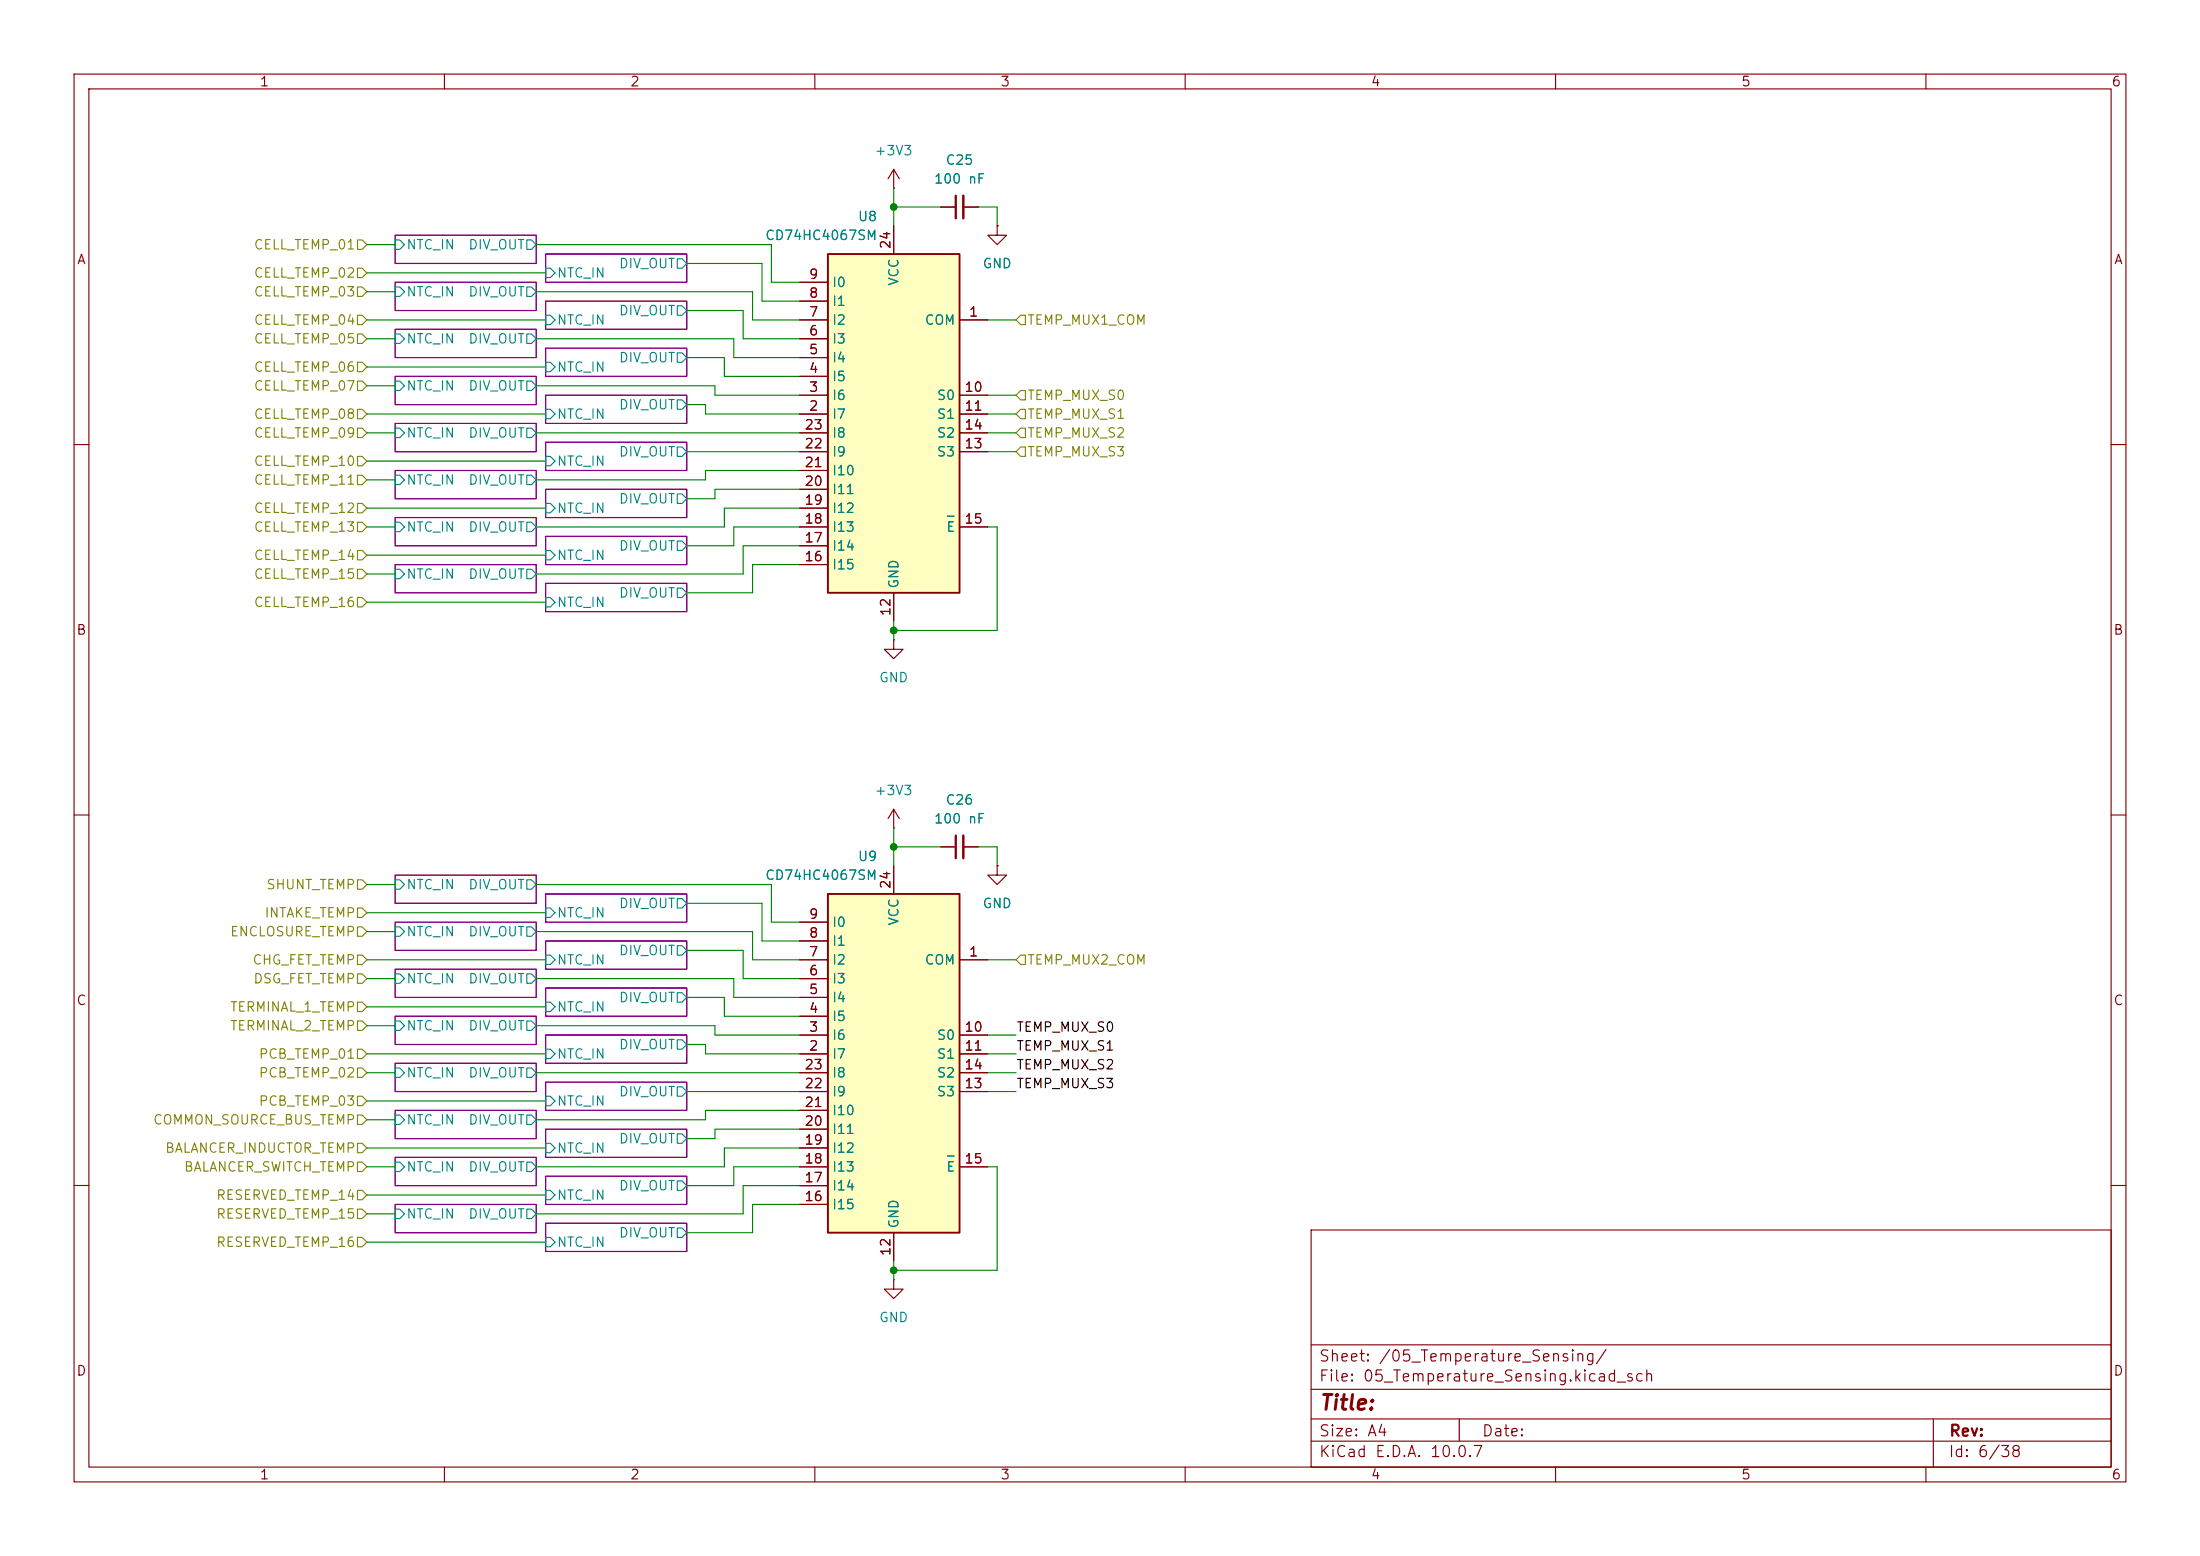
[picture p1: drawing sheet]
<svg xmlns="http://www.w3.org/2000/svg" width="297mm" height="210mm" viewBox="0 0 297 210" stroke-linecap="round" stroke-linejoin="round" font-family="sans-serif">
<g fill="none" stroke="#840000" stroke-width=".15">
<path d="M10 10h277v190h-277zM12 12h273v186h-273zM60 10v2M110 10v2M160 10v2M210 10v2M260 10v2M10 60h2M285 60h2M10 110h2M285 110h2M10 160h2"/>
<path d="M177 166h108v32h-108zM285 160h2M60 198v2M110 198v2M160 198v2M177 194.5h108M177 191.5h108M177 187.5h108M177 181.5h108M197 191.5v3M210 198v2M260 198v2"/>
<path d="M261 191.5v6.5"/>
</g>
<g fill="none" stroke="#840084" stroke-width=".15">
<path d="M53.3 31.8h19.1v3.8h-19.1zM53.3 38.1h19.1v3.8h-19.1zM73.7 34.3h19v3.8h-19zM53.3 44.5h19.1v3.8h-19.1zM53.3 50.8h19.1v3.8h-19.1zM53.3 57.2h19.1v3.8h-19.1zM73.7 53.3h19v3.9h-19zM73.7 47h19v3.8h-19zM73.7 40.6h19v3.9h-19zM73.7 59.7h19v3.8h-19zM53.3 76.2h19.1v3.8h-19.1zM53.3 63.5h19.1v3.8h-19.1z"/>
<path d="M53.3 69.9h19.1v3.8h-19.1zM73.7 78.7h19v3.9h-19zM73.7 66h19v3.9h-19zM73.7 72.4h19v3.8h-19zM53.3 118.1h19.1v3.8h-19.1zM53.3 137.2h19.1v3.8h-19.1zM53.3 130.8h19.1v3.8h-19.1zM53.3 124.5h19.1v3.8h-19.1zM73.7 139.7h19v3.8h-19zM73.7 133.4h19v3.8h-19zM73.7 120.7h19v3.8h-19zM73.7 127h19v3.8h-19z"/>
<path d="M53.3 156.2h19.1v3.8h-19.1zM53.3 149.9h19.1v3.8h-19.1zM53.3 143.5h19.1v3.8h-19.1zM73.7 158.8h19v3.8h-19zM73.7 152.4h19v3.8h-19zM73.7 146.1h19v3.8h-19zM53.3 162.6h19.1v3.8h-19.1zM73.7 165.1h19v3.8h-19z"/>
</g>
<g fill="none" stroke="#008484" stroke-width=".15">
<path d="M53.3 32.4h.7l.6 .6-.6 .7h-.7zM53.3 38.7h.7l.6 .7-.6 .6h-.7zM71.1 32.4h.7l.6 .6-.6 .7h-.7zM71.1 38.7h.7l.6 .7-.6 .6h-.7zM73.7 36.2h.6l.6 .6-.6 .7h-.6zM91.4 34.9h.7l.6 .7-.6 .6h-.7zM53.3 45.1h.7l.6 .6-.6 .7h-.7zM53.3 51.4h.7l.6 .7-.6 .6h-.7zM53.3 57.8h.7l.6 .6-.6 .7h-.7zM71.1 45.1h.7l.6 .6-.6 .7h-.7zM71.1 51.4h.7l.6 .7-.6 .6h-.7zM71.1 57.8h.7l.6 .6-.6 .7h-.7z"/>
<path d="M73.7 55.2h.6l.6 .7-.6 .6h-.6zM73.7 48.9h.6l.6 .6-.6 .7h-.6zM73.7 42.5h.6l.6 .7-.6 .6h-.6zM91.4 54h.7l.6 .6-.6 .6h-.7zM91.4 47.6h.7l.6 .7-.6 .6h-.7zM91.4 41.3h.7l.6 .6-.6 .6h-.7zM53.3 76.8h.7l.6 .7-.6 .6h-.7zM53.3 64.1h.7l.6 .7-.6 .6h-.7zM53.3 70.5h.7l.6 .6-.6 .7h-.7zM71.1 76.8h.7l.6 .7-.6 .6h-.7zM71.1 64.1h.7l.6 .7-.6 .6h-.7zM71.1 70.5h.7l.6 .6-.6 .7h-.7z"/>
<path d="M73.7 61.6h.6l.6 .6-.6 .7h-.6zM73.7 67.9h.6l.6 .7-.6 .6h-.6zM73.7 74.3h.6l.6 .6-.6 .7h-.6zM91.4 79.4h.7l.6 .6-.6 .6h-.7zM91.4 60.3h.7l.6 .7-.6 .6h-.7zM91.4 66.7h.7l.6 .6-.6 .6h-.7zM91.4 73h.7l.6 .7-.6 .6h-.7zM73.7 80.6h.6l.6 .7-.6 .6h-.6zM53.3 118.7h.7l.6 .7-.6 .6h-.7zM71.1 118.7h.7l.6 .7-.6 .6h-.7zM53.3 137.8h.7l.6 .6-.6 .7h-.7zM53.3 131.4h.7l.6 .7-.6 .6h-.7z"/>
<path d="M53.3 125.1h.7l.6 .6-.6 .7h-.7zM71.1 137.8h.7l.6 .6-.6 .7h-.7zM71.1 131.4h.7l.6 .7-.6 .6h-.7zM71.1 125.1h.7l.6 .6-.6 .7h-.7zM73.7 135.3h.6l.6 .6-.6 .6h-.6zM73.7 122.6h.6l.6 .6-.6 .6h-.6zM73.7 128.9h.6l.6 .6-.6 .7h-.6zM91.4 134h.7l.6 .6-.6 .7h-.7zM91.4 121.3h.7l.6 .6-.6 .7h-.7zM91.4 127.6h.7l.6 .7-.6 .6h-.7zM53.3 156.8h.7l.6 .7-.6 .6h-.7zM53.3 150.5h.7l.6 .6-.6 .7h-.7z"/>
<path d="M53.3 144.1h.7l.6 .7-.6 .6h-.7zM71.1 156.8h.7l.6 .7-.6 .6h-.7zM71.1 150.5h.7l.6 .6-.6 .7h-.7zM71.1 144.1h.7l.6 .7-.6 .6h-.7zM73.7 141.6h.6l.6 .6-.6 .7h-.6zM73.7 154.3h.6l.6 .6-.6 .7h-.6zM73.7 148h.6l.6 .6-.6 .6h-.6zM91.4 140.3h.7l.6 .7-.6 .6h-.7zM91.4 159.4h.7l.6 .6-.6 .7h-.7zM91.4 153h.7l.6 .7-.6 .6h-.7zM91.4 146.7h.7l.6 .6-.6 .7h-.7zM53.3 163.2h.7l.6 .6-.6 .7h-.7z"/>
<path d="M71.1 163.2h.7l.6 .6-.6 .7h-.7zM73.7 160.7h.6l.6 .6-.6 .6h-.6zM73.7 167h.6l.6 .6-.6 .7h-.6zM91.4 165.7h.7l.6 .7-.6 .6h-.7z"/>
</g>
<path d="M111.8 120.7h17.7v45.7h-17.7z" fill="#ffffc2"/>
<path d="M111.8 120.7h17.7v45.7h-17.7z" fill="none" stroke="#840000" stroke-width=".25"/>
<g fill="none" stroke="#840000" stroke-width=".15">
<path d="M120.6 25.4h.1M120.6 22.9v2.5M120.6 22.9l-.7 1.2M120.6 22.9l.8 1.2M127 27.9h2M130 27.9h2.1M134.6 30.5v1.3h1.3l-1.3 1.2-1.3-1.2h1.3M134.6 30.5h.1M120.6 86.4v1.2h1.3l-1.3 1.3-1.2-1.3h1.2M120.6 86.4h.1M120.6 111.8h.1M120.6 109.2v2.6"/>
<path d="M120.6 116.8v3.9M120.6 109.2l-.7 1.3M120.6 109.2l.8 1.3M127 114.3h2M130 114.3h2.1M134.6 116.8v1.3h1.3l-1.3 1.3-1.3-1.3h1.3M134.6 116.8h.1M107.9 129.5h3.9M107.9 139.7h3.9M107.9 137.2h3.9M107.9 134.6h3.9M107.9 132.1h3.9"/>
<path d="M107.9 127h3.9M107.9 124.5h3.9M129.5 129.5h3.8M129.5 139.7h3.8M107.9 142.2h3.9M107.9 147.3h3.9M107.9 144.8h3.9M107.9 157.5h3.9M107.9 154.9h3.9M107.9 152.4h3.9M107.9 149.9h3.9M129.5 142.2h3.8"/>
<path d="M129.5 147.3h3.8M129.5 144.8h3.8M129.5 157.5h3.8M107.9 162.6h3.9M107.9 160h3.9M120.6 172.7v1.3h1.3l-1.3 1.3-1.2-1.3h1.2M120.6 172.7h.1M120.6 166.4v3.8"/>
</g>
<path d="M127.9 156h.9" fill="none" stroke="#008484" stroke-width=".15"/>
<path d="M129 26.4v3.1M129 112.8v3" fill="none" stroke="#840000" stroke-width=".3"/>
<path d="M130 26.4v3.1M130 112.8v3" fill="none" stroke="#840000" stroke-width=".33"/>
<path d="M111.8 34.3h17.7v45.7h-17.7z" fill="#ffffc2"/>
<path d="M111.8 34.3h17.7v45.7h-17.7z" fill="none" stroke="#840000" stroke-width=".25"/>
<g fill="none" stroke="#840000" stroke-width=".15">
<path d="M107.9 38.1h3.9M120.6 30.5v3.8M127 27.9h2M130 27.9h2.1M134.6 30.5h.1M107.9 43.2h3.9M107.9 55.9h3.9M107.9 53.3h3.9M107.9 50.8h3.9M107.9 48.3h3.9M107.9 45.7h3.9M107.9 40.6h3.9"/>
<path d="M107.9 58.4h3.9M129.5 43.2h3.8M129.5 55.9h3.8M129.5 53.3h3.8M129.5 58.4h3.8M107.9 61h3.9M107.9 71.1h3.9M107.9 76.2h3.9M107.9 73.7h3.9M107.9 68.6h3.9M107.9 66h3.9M107.9 63.5h3.9"/>
<path d="M129.5 61h3.8M129.5 71.1h3.8M120.6 80v3.8M120.6 116.8v3.9M127 114.3h2M130 114.3h2.1M134.6 116.8h.1M107.9 129.5h3.9M107.9 139.7h3.9M107.9 137.2h3.9M107.9 134.6h3.9M107.9 132.1h3.9"/>
<path d="M107.9 127h3.9M107.9 124.5h3.9M129.5 129.5h3.8M129.5 139.7h3.8M107.9 142.2h3.9M107.9 147.3h3.9M107.9 144.8h3.9M107.9 157.5h3.9M107.9 154.9h3.9M107.9 152.4h3.9M107.9 149.9h3.9M129.5 142.2h3.8"/>
<path d="M129.5 147.3h3.8M129.5 144.8h3.8M129.5 157.5h3.8M107.9 162.6h3.9M107.9 160h3.9M120.6 166.4v3.8"/>
</g>
<path d="M127.9 69.7h.9M127.9 156h.9" fill="none" stroke="#008484" stroke-width=".15"/>
<g fill="none" stroke="#848400" stroke-width=".15">
<path d="M48.3 36.2h.6l.6 .6-.6 .7h-.6zM48.3 32.4h.6l.6 .6-.6 .7h-.6zM48.3 38.7h.6l.6 .7-.6 .6h-.6zM48.3 55.2h.6l.6 .7-.6 .6h-.6zM48.3 57.8h.6l.6 .6-.6 .7h-.6zM48.3 51.4h.6l.6 .7-.6 .6h-.6zM48.3 48.9h.6l.6 .6-.6 .7h-.6zM48.3 45.1h.6l.6 .6-.6 .7h-.6zM48.3 42.5h.6l.6 .7-.6 .6h-.6zM137.2 53.3l.6-.6h.6v1.3h-.6zM137.2 58.4l.6-.6h.6v1.3h-.6zM137.2 55.9l.6-.7h.6v1.3h-.6z"/>
<path d="M137.8 42.5h.6v1.3h-.6l-.6-.6zM48.3 76.8h.6l.6 .7-.6 .6h-.6zM48.3 74.3h.6l.6 .6-.6 .7h-.6zM48.3 67.9h.6l.6 .7-.6 .6h-.6zM48.3 70.5h.6l.6 .6-.6 .7h-.6zM48.3 64.1h.6l.6 .7-.6 .6h-.6zM48.3 61.6h.6l.6 .6-.6 .7h-.6zM137.2 61l.6-.7h.6v1.3h-.6zM48.3 80.6h.6l.6 .7-.6 .6h-.6zM48.3 118.7h.6l.6 .7-.6 .6h-.6zM48.3 122.6h.6l.6 .6-.6 .6h-.6zM48.3 125.1h.6l.6 .6-.6 .7h-.6z"/>
<path d="M48.3 128.9h.6l.6 .6-.6 .7h-.6zM48.3 131.4h.6l.6 .7-.6 .6h-.6zM48.3 137.8h.6l.6 .6-.6 .7h-.6zM48.3 135.3h.6l.6 .6-.6 .6h-.6zM137.2 129.5l.6-.6h.6v1.3h-.6zM48.3 154.3h.6l.6 .6-.6 .7h-.6zM48.3 150.5h.6l.6 .6-.6 .7h-.6zM48.3 156.8h.6l.6 .7-.6 .6h-.6zM48.3 148h.6l.6 .6-.6 .6h-.6zM48.3 141.6h.6l.6 .6-.6 .7h-.6zM48.3 144.1h.6l.6 .7-.6 .6h-.6zM48.3 167h.6l.6 .6-.6 .7h-.6z"/>
<path d="M48.3 163.2h.6l.6 .6-.6 .7h-.6zM48.3 160.7h.6l.6 .6-.6 .6h-.6z"/>
</g>
<g fill="none" stroke="#008400" stroke-width=".15">
<path d="M49.5 39.4h3.8M49.5 36.8h24.2M49.5 33h3.8M72.4 39.4h29.2v3.8h6.3M72.4 33h31.7v5.1h3.8M92.7 35.6h10.2v5h5M120.6 25.4v5.1M120.6 27.9h6.4M132.1 27.9h2.5v2.6M49.5 43.2h24.2M49.5 45.7h3.8M49.5 55.9h24.2"/>
<path d="M49.5 58.4h3.8M49.5 49.5h24.2M49.5 52.1h3.8M72.4 45.7h26.7v2.6h8.8M72.4 52.1h24.1v1.2h11.4M72.4 58.4h35.5M92.7 41.9h7.6v3.8h7.6M92.7 54.6h2.5v1.3h12.7M92.7 48.3h5.1v2.5h10.1M133.3 43.2h3.9M133.3 53.3h3.9M133.3 55.9h3.9"/>
<path d="M133.3 58.4h3.9M49.5 74.9h24.2M49.5 68.6h24.2M49.5 62.2h24.2M49.5 77.5h3.8M49.5 71.1h3.8M49.5 64.8h3.8M92.7 61h15.2M107.9 73.7h-7.6v3.8h-27.9M107.9 76.2h-6.3v3.8h-8.9M107.9 63.5h-12.7v1.3h-22.8M107.9 68.6h-10.1v2.5h-25.4"/>
<path d="M107.9 66h-11.4v1.3h-3.8M107.9 71.1h-8.8v2.6h-6.4M133.3 71.1h1.3v14h-14M133.3 61h3.9M49.5 81.3h24.2M120.6 83.8v2.6M49.5 119.4h3.8M72.4 119.4h31.7v5.1h3.8M120.6 111.8v5M120.6 114.3h6.4M132.1 114.3h2.5v2.5M49.5 125.7h3.8"/>
<path d="M49.5 132.1h3.8M49.5 138.4h3.8M49.5 129.5h24.2M49.5 135.9h24.2M49.5 123.2h24.2M72.4 125.7h29.2v3.8h6.3M72.4 132.1h26.7v2.5h8.8M72.4 138.4h24.1v1.3h11.4M92.7 128.3h7.6v3.8h7.6M92.7 134.6h5.1v2.6h10.1M92.7 121.9h10.2v5.1h5M133.3 129.5h3.9"/>
<path d="M133.3 139.7h3.9M49.5 154.9h24.2M49.5 157.5h3.8M49.5 142.2h24.2M49.5 151.1h3.8M49.5 144.8h3.8M49.5 148.6h24.2M72.4 144.8h35.5M92.7 141h2.5v1.2h12.7M92.7 147.3h15.2M107.9 154.9h-10.1v2.6h-25.4M107.9 157.5h-8.8v2.5h-6.4"/>
<path d="M107.9 149.9h-12.7v1.2h-22.8M107.9 152.4h-11.4v1.3h-3.8M133.3 157.5h1.3v14h-14M133.3 142.2h3.9M133.3 144.8h3.9M133.3 147.3h3.9M49.5 167.6h24.2M49.5 161.3h24.2M49.5 163.8h3.8M107.9 160h-7.6v3.8h-27.9M107.9 162.6h-6.3v3.8h-8.9M120.6 170.2v2.5"/>
</g>
<g fill="#008400" stroke="#008400" stroke-width=".14">
<circle cx="120.6" cy="114.3" r=".46"/>
<circle cx="120.6" cy="171.5" r=".46"/>
<circle cx="120.6" cy="27.9" r=".46"/>
<circle cx="120.6" cy="85.1" r=".46"/>
</g>
<text font-size="2" fill="#840000" x="178" y="190.8">Title:</text>
<g font-size="1.5" fill="#840000">
<text x="178" y="184.1">Sheet: /05_Temperature_Sensing/</text>
<text x="178" y="186.8">File: 05_Temperature_Sensing.kicad_sch</text>
<text x="178" y="197">KiCad E.D.A. 10.0.7</text>
<text x="178" y="194.2">Size: A4</text>
<text x="200" y="194.2">Date:</text>
<text x="263" y="197">Id: 6/38</text>
<text x="263" y="194.2">Rev:</text>
</g>
<g font-size="1.3" fill="#840000">
<text x="35" y="12">1</text>
<text x="85" y="12">2</text>
<text x="135" y="12">3</text>
<text x="185" y="12">4</text>
<text x="235" y="12">5</text>
<text x="285" y="12">6</text>
<text x="10.3" y="36">A</text>
<text x="120.5" y="33.7" transform="rotate(-90 120.5 33.7)">24</text>
<text x="285.3" y="36">A</text>
<text x="109.1" y="40.5">8</text>
<text x="109.1" y="38">9</text>
<text x="109.1" y="45.6">6</text>
<text x="109.1" y="43">7</text>
<text x="130.7" y="43">1</text>
<text x="109.1" y="53.2">3</text>
<text x="109.1" y="50.7">4</text>
<text x="109.1" y="48.1">5</text>
<text x="130.1" y="53.2">10</text>
<text x="108.5" y="58.3">23</text>
<text x="109.1" y="55.7">2</text>
<text x="130.1" y="55.7">11</text>
<text x="130.1" y="58.3">14</text>
<text x="108.5" y="65.9">20</text>
<text x="108.5" y="63.4">21</text>
<text x="108.5" y="60.8">22</text>
<text x="130.1" y="60.8">13</text>
<text x="108.5" y="71">18</text>
<text x="108.5" y="68.4">19</text>
<text x="130.1" y="71">15</text>
<text x="108.5" y="76.1">16</text>
<text x="108.5" y="73.5">17</text>
<text x="120.5" y="83.3" transform="rotate(-90 120.5 83.3)">12</text>
<text x="10.2" y="86">B</text>
<text x="285.2" y="86">B</text>
<text x="109.1" y="124.3">9</text>
<text x="120.5" y="120.1" transform="rotate(-90 120.5 120.1)">24</text>
<text x="109.1" y="131.9">6</text>
<text x="109.1" y="129.4">7</text>
<text x="109.1" y="126.9">8</text>
<text x="130.7" y="129.4">1</text>
<text x="10.2" y="136">C</text>
<text x="109.1" y="137">4</text>
<text x="109.1" y="134.5">5</text>
<text x="285.2" y="136">C</text>
<text x="109.1" y="142.1">2</text>
<text x="109.1" y="139.6">3</text>
<text x="130.1" y="139.6">10</text>
<text x="130.1" y="142.1">11</text>
<text x="108.5" y="149.7">21</text>
<text x="108.5" y="147.2">22</text>
<text x="108.5" y="144.6">23</text>
<text x="130.1" y="147.2">13</text>
<text x="130.1" y="144.6">14</text>
<text x="108.5" y="154.8">19</text>
<text x="108.5" y="152.3">20</text>
<text x="108.5" y="159.9">17</text>
<text x="108.5" y="157.3">18</text>
<text x="130.1" y="157.3">15</text>
<text x="108.5" y="162.4">16</text>
<text x="120.5" y="169.6" transform="rotate(-90 120.5 169.6)">12</text>
<text x="10.2" y="186">D</text>
<text x="285.2" y="186">D</text>
<text x="35" y="200">1</text>
<text x="85" y="200">2</text>
<text x="135" y="200">3</text>
<text x="185" y="200">4</text>
<text x="235" y="200">5</text>
<text x="285" y="200">6</text>
</g>
<g font-size="1.3" fill="#008484">
<text x="118" y="21.3">+3V3</text>
<text x="127.6" y="22.6">C25</text>
<text x="126" y="25.1">100 nF</text>
<text x="54.8" y="34">NTC_IN</text>
<text x="63.1" y="34">DIV_OUT</text>
<text x="103.2" y="32.7">CD74HC4067SM</text>
<text x="115.7" y="30.2">U8</text>
<text x="54.8" y="40.3">NTC_IN</text>
<text x="63.1" y="40.3">DIV_OUT</text>
<text x="75.1" y="37.8">NTC_IN</text>
<text x="83.5" y="36.5">DIV_OUT</text>
<text x="112.2" y="41.6">I1</text>
<text x="112.2" y="39.1">I0</text>
<text x="121.6" y="38.7" transform="rotate(-90 121.6 38.7)">VCC</text>
<text x="132.6" y="36.5">GND</text>
<text x="54.8" y="46.7">NTC_IN</text>
<text x="63.1" y="46.7">DIV_OUT</text>
<text x="75.1" y="44.1">NTC_IN</text>
<text x="83.5" y="42.9">DIV_OUT</text>
<text x="112.2" y="46.7">I3</text>
<text x="112.2" y="44.1">I2</text>
<text x="124.8" y="44.1">COM</text>
<text x="54.8" y="53">NTC_IN</text>
<text x="63.1" y="53">DIV_OUT</text>
<text x="75.1" y="50.5">NTC_IN</text>
<text x="83.5" y="49.2">DIV_OUT</text>
<text x="112.2" y="51.8">I5</text>
<text x="112.2" y="49.2">I4</text>
<text x="54.8" y="59.4">NTC_IN</text>
<text x="63.1" y="59.4">DIV_OUT</text>
<text x="75.1" y="56.8">NTC_IN</text>
<text x="83.5" y="55.6">DIV_OUT</text>
<text x="112.2" y="56.8">I7</text>
<text x="112.2" y="54.3">I6</text>
<text x="112.2" y="59.4">I8</text>
<text x="126.4" y="54.3">S0</text>
<text x="126.4" y="56.8">S1</text>
<text x="126.4" y="59.4">S2</text>
<text x="54.8" y="65.7">NTC_IN</text>
<text x="63.1" y="65.7">DIV_OUT</text>
<text x="75.1" y="63.2">NTC_IN</text>
<text x="83.5" y="61.9">DIV_OUT</text>
<text x="112.2" y="64.5">I10</text>
<text x="112.2" y="61.9">I9</text>
<text x="126.4" y="61.9">S3</text>
<text x="75.1" y="69.5">NTC_IN</text>
<text x="83.5" y="68.3">DIV_OUT</text>
<text x="112.2" y="69.5">I12</text>
<text x="112.2" y="67">I11</text>
<text x="54.8" y="72.1">NTC_IN</text>
<text x="63.1" y="72.1">DIV_OUT</text>
<text x="75.1" y="75.9">NTC_IN</text>
<text x="83.5" y="74.6">DIV_OUT</text>
<text x="112.2" y="77.2">I15</text>
<text x="112.2" y="74.6">I14</text>
<text x="112.2" y="72.1">I13</text>
<text x="127.7" y="72.1">E</text>
<text x="54.8" y="78.4">NTC_IN</text>
<text x="63.1" y="78.4">DIV_OUT</text>
<text x="75.1" y="82.2">NTC_IN</text>
<text x="83.5" y="81">DIV_OUT</text>
<text x="121.6" y="79.5" transform="rotate(-90 121.6 79.5)">GND</text>
<text x="118.6" y="92.4">GND</text>
<text x="118" y="107.6">+3V3</text>
<text x="126" y="111.5">100 nF</text>
<text x="127.6" y="108.9">C26</text>
<text x="103.2" y="119.1">CD74HC4067SM</text>
<text x="115.7" y="116.5">U9</text>
<text x="54.8" y="120.3">NTC_IN</text>
<text x="63.1" y="120.3">DIV_OUT</text>
<text x="75.1" y="124.2">NTC_IN</text>
<text x="83.5" y="122.9">DIV_OUT</text>
<text x="112.2" y="125.4">I0</text>
<text x="121.6" y="125" transform="rotate(-90 121.6 125)">VCC</text>
<text x="132.6" y="122.9">GND</text>
<text x="54.8" y="126.7">NTC_IN</text>
<text x="63.1" y="126.7">DIV_OUT</text>
<text x="75.1" y="130.5">NTC_IN</text>
<text x="83.5" y="129.2">DIV_OUT</text>
<text x="112.2" y="130.5">I2</text>
<text x="112.2" y="128">I1</text>
<text x="124.8" y="130.5">COM</text>
<text x="54.8" y="133">NTC_IN</text>
<text x="63.1" y="133">DIV_OUT</text>
<text x="75.1" y="136.9">NTC_IN</text>
<text x="83.5" y="135.6">DIV_OUT</text>
<text x="112.2" y="135.6">I4</text>
<text x="112.2" y="133">I3</text>
<text x="54.8" y="139.4">NTC_IN</text>
<text x="63.1" y="139.4">DIV_OUT</text>
<text x="75.1" y="143.2">NTC_IN</text>
<text x="83.5" y="141.9">DIV_OUT</text>
<text x="112.2" y="143.2">I7</text>
<text x="112.2" y="140.7">I6</text>
<text x="112.2" y="138.1">I5</text>
<text x="126.4" y="140.7">S0</text>
<text x="126.4" y="143.2">S1</text>
<text x="54.8" y="145.7">NTC_IN</text>
<text x="63.1" y="145.7">DIV_OUT</text>
<text x="75.1" y="149.6">NTC_IN</text>
<text x="83.5" y="148.3">DIV_OUT</text>
<text x="112.2" y="148.3">I9</text>
<text x="112.2" y="145.7">I8</text>
<text x="126.4" y="148.3">S3</text>
<text x="126.4" y="145.7">S2</text>
<text x="54.8" y="152.1">NTC_IN</text>
<text x="63.1" y="152.1">DIV_OUT</text>
<text x="75.1" y="155.9">NTC_IN</text>
<text x="83.5" y="154.6">DIV_OUT</text>
<text x="112.2" y="155.9">I12</text>
<text x="112.2" y="153.4">I11</text>
<text x="112.2" y="150.8">I10</text>
<text x="54.8" y="158.4">NTC_IN</text>
<text x="63.1" y="158.4">DIV_OUT</text>
<text x="83.5" y="161">DIV_OUT</text>
<text x="112.2" y="161">I14</text>
<text x="112.2" y="158.4">I13</text>
<text x="127.7" y="158.4">E</text>
<text x="54.8" y="164.8">NTC_IN</text>
<text x="63.1" y="164.8">DIV_OUT</text>
<text x="75.1" y="162.3">NTC_IN</text>
<text x="83.5" y="167.3">DIV_OUT</text>
<text x="112.2" y="163.5">I15</text>
<text x="121.6" y="165.9" transform="rotate(-90 121.6 165.9)">GND</text>
<text x="75.1" y="168.6">NTC_IN</text>
<text x="118.6" y="178.8">GND</text>
</g>
<g font-size="1.3" fill="#848400">
<text x="34.2" y="34">CELL_TEMP_01</text>
<text x="34.2" y="37.8">CELL_TEMP_02</text>
<text x="34.2" y="40.3">CELL_TEMP_03</text>
<text x="34.2" y="46.7">CELL_TEMP_05</text>
<text x="34.2" y="44.1">CELL_TEMP_04</text>
<text x="138.6" y="44.1">TEMP_MUX1_COM</text>
<text x="34.2" y="53">CELL_TEMP_07</text>
<text x="34.2" y="50.5">CELL_TEMP_06</text>
<text x="34.2" y="56.8">CELL_TEMP_08</text>
<text x="34.2" y="59.4">CELL_TEMP_09</text>
<text x="138.6" y="54.3">TEMP_MUX_S0</text>
<text x="138.6" y="59.4">TEMP_MUX_S2</text>
<text x="138.6" y="56.8">TEMP_MUX_S1</text>
<text x="34.2" y="65.7">CELL_TEMP_11</text>
<text x="34.2" y="63.2">CELL_TEMP_10</text>
<text x="138.6" y="61.9">TEMP_MUX_S3</text>
<text x="34.2" y="69.5">CELL_TEMP_12</text>
<text x="34.2" y="75.9">CELL_TEMP_14</text>
<text x="34.2" y="72.1">CELL_TEMP_13</text>
<text x="34.2" y="78.4">CELL_TEMP_15</text>
<text x="34.2" y="82.2">CELL_TEMP_16</text>
<text x="35.6" y="124.2">INTAKE_TEMP</text>
<text x="35.9" y="120.3">SHUNT_TEMP</text>
<text x="31" y="126.7">ENCLOSURE_TEMP</text>
<text x="34" y="130.5">CHG_FET_TEMP</text>
<text x="138.6" y="130.5">TEMP_MUX2_COM</text>
<text x="31" y="136.9">TERMINAL_1_TEMP</text>
<text x="34.1" y="133">DSG_FET_TEMP</text>
<text x="31" y="139.4">TERMINAL_2_TEMP</text>
<text x="34.8" y="143.2">PCB_TEMP_01</text>
<text x="34.8" y="149.6">PCB_TEMP_03</text>
<text x="34.8" y="145.7">PCB_TEMP_02</text>
<text x="20.6" y="152.1">COMMON_SOURCE_BUS_TEMP</text>
<text x="22.2" y="155.9">BALANCER_INDUCTOR_TEMP</text>
<text x="24.7" y="158.4">BALANCER_SWITCH_TEMP</text>
<text x="29.1" y="164.8">RESERVED_TEMP_15</text>
<text x="29.1" y="162.3">RESERVED_TEMP_14</text>
<text x="29.1" y="168.6">RESERVED_TEMP_16</text>
</g>
<g font-size="1.3">
<text x="137.1" y="139.6">TEMP_MUX_S0</text>
<text x="137.1" y="142.1">TEMP_MUX_S1</text>
<text x="137.1" y="147.2">TEMP_MUX_S3</text>
<text x="137.1" y="144.7">TEMP_MUX_S2</text>
</g>
</svg>
